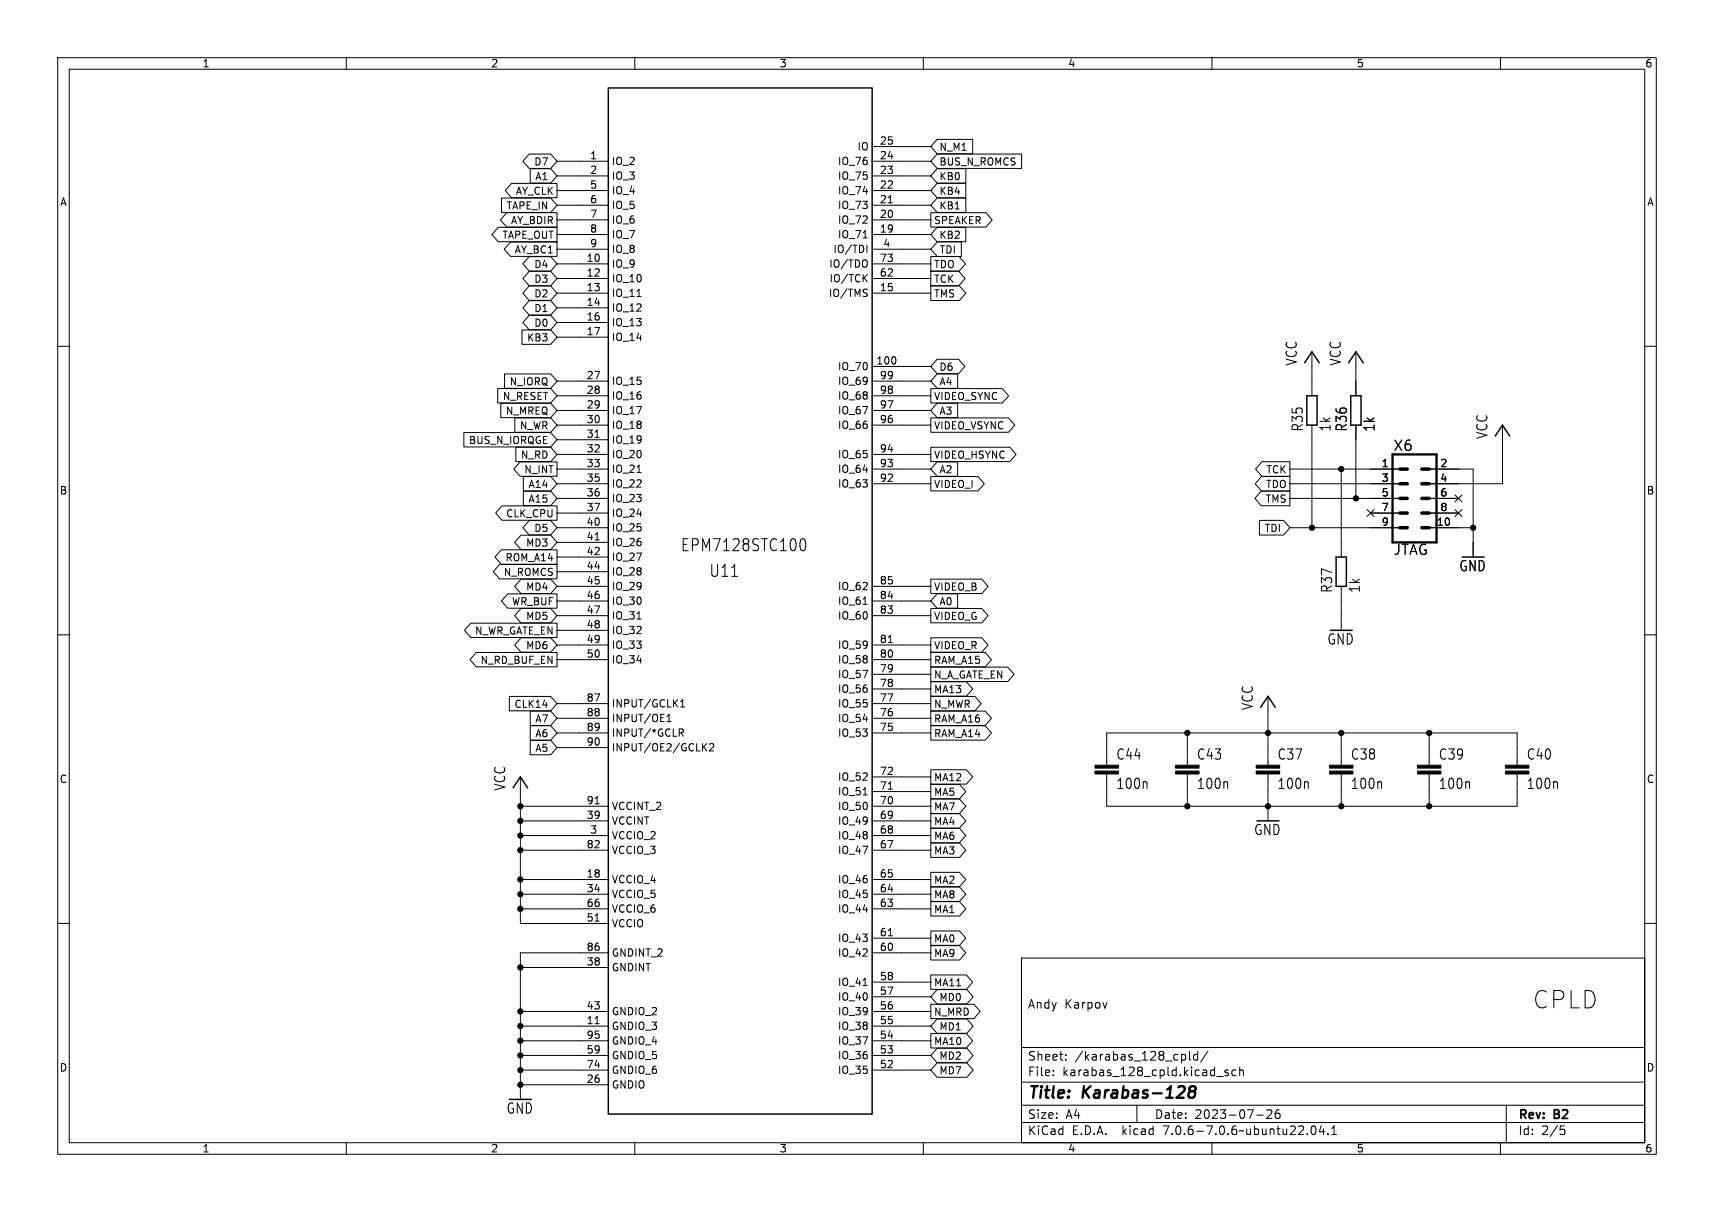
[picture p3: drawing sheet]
<svg xmlns="http://www.w3.org/2000/svg" width="297mm" height="210mm" viewBox="0 0 297 210" stroke-linecap="round" stroke-linejoin="round" font-family="sans-serif">
<g fill="none" stroke="#000" stroke-width=".17">
<path d="M10 10h277v190h-277zM12 12h273v186h-273zM60 10v2M110 10v2M160 10v2M210 10v2M260 10v2M86.3 39.4h10.2v2.5h-10.2l-1.1-1.3zM86.9 34.3h8.5l1.1 1.3-1.1 1.2h-8.5zM87.8 36.9h8.7v2.4h-8.7l-1.1-1.2zM88.6 31.8h7.9v2.5h-7.9l-1.1-1.3zM91.7 26.7h3.7l1.1 1.2-1.1 1.3h-3.7l-1.1-1.3z"/>
<path d="M91.9 29.2h3.5l1.1 1.3-1.1 1.2h-3.5zM96.5 27.9h8.9M96.5 30.5h8.9M96.5 38.1h8.9M96.5 35.6h8.9M96.5 33h8.9M151.1 27.9h10.2M151.1 30.5h10.2M151.1 38.1h10.2M151.1 35.6h10.2M151.1 33h10.2M151.1 25.4h10.2"/>
<path d="M153.9 35.1h.7M161.3 36.9h9.5l1.1 1.2-1.1 1.2h-9.5zM162.4 34.3h5v2.5h-5l-1.1-1.2zM162.4 39.4h5v2.5h-5l-1.1-1.3zM162.4 31.8h5v2.5h-5l-1.1-1.3zM162.4 29.2h5v2.5h-5l-1.1-1.2zM162.4 24.2h6.1v2.4h-6.1l-1.1-1.2zM162.4 26.7h14.6v2.5h-14.6l-1.1-1.3zM10 60h2M88.5 41.9h8v2.5h-8l-1.1-1.2zM90.4 57.2h5l1.1 1.2-1.1 1.3h-5zM91.7 54.6h3.7l1.1 1.3-1.1 1.2h-3.7l-1.1-1.2z"/>
<path d="M91.7 49.6h3.7l1.1 1.2-1.1 1.2h-3.7l-1.1-1.2zM91.7 52.1h3.7l1.1 1.2-1.1 1.3h-3.7l-1.1-1.3zM91.7 44.5h3.7l1.1 1.2-1.1 1.3h-3.7l-1.1-1.3zM91.7 47h3.7l1.1 1.3-1.1 1.2h-3.7l-1.1-1.2zM96.5 45.7h8.9M96.5 48.3h8.9M96.5 50.8h8.9M96.5 53.3h8.9M96.5 55.9h8.9M96.5 58.4h8.9M96.5 40.6h8.9M96.5 43.2h8.9"/>
<path d="M110.4 51.4h.7M149.6 41.2h.7M149.7 48.1l.6 .7M150 50.8l.3 .2-.3 .4M150.1 50.1l.2 .1M150.2 45.2v.9M150.2 42.5v1.3M150.3 47.6l-.7 .7M151.1 45.7h10.2M151.1 48.3h10.2M151.1 50.8h10.2M151.1 40.6h10.2"/>
<path d="M151.1 43.2h10.2M161.3 44.4h4.9l1.1 1.3-1.1 1.3h-4.9zM161.3 49.5h5l1.1 1.3-1.1 1.3h-5zM161.3 47h4.8l1.1 1.3-1.1 1.2h-4.8zM162.4 41.9h4.2v2.6h-4.2l-1.1-1.3zM285 60h2M80.4 75h15l1.1 1.2-1.1 1.2h-15zM86.2 67.3h9.2l1.1 1.3-1.1 1.2h-9.2zM86.8 69.9h8.6l1.1 1.2-1.1 1.3h-8.6zM87.4 64.8h8l1.1 1.2-1.1 1.3h-8zM89.2 72.4h6.2l1.1 1.3-1.1 1.2h-6.2zM89.4 77.5h6l1.1 1.2-1.1 1.3h-6z"/>
<path d="M96.5 66h8.9M96.5 68.6h8.9M96.5 71.1h8.9M96.5 73.7h8.9M96.5 76.2h8.9M96.5 78.7h8.9M103.1 75.8h.7M151.1 63.5h10.2M151.1 66h10.2M151.1 68.6h10.2M151.1 71.1h10.2M151.1 73.7h10.2"/>
<path d="M151.1 78.7h10.2M161.3 67.3h12.4l1.1 1.3-1.1 1.2h-12.4zM161.3 77.5h13.7l1.1 1.2-1.1 1.3h-13.7zM161.3 72.4h13.4l1.1 1.3-1.1 1.2h-13.4zM162.4 69.9h3.5v2.5h-3.5l-1.1-1.3zM162.4 62.3h3.7l1.1 1.2-1.1 1.2h-3.7l-1.1-1.2zM162.4 64.8h3.5v2.5h-3.5l-1.1-1.3zM227.3 61v7.6M227.3 73.7v17.7M234.9 61v7.6M234.9 73.7v12.7M260.3 73.7v10.1h-12.7"/>
<path d="M86.6 97.8h9.9v2.5h-9.9l-1.1-1.2zM86.9 95.3h9.6v2.5h-9.6l-1.1-1.3zM87 87.7h9.5v2.4h-9.5l-1.1-1.2zM90.1 80h6.4v2.5h-6.4l-1.1-1.2zM90.3 92.7h5.1l1.1 1.3-1.1 1.2h-5.1l-1.1-1.2zM90.7 85.1h4.7l1.1 1.3-1.1 1.2h-4.7zM90.7 82.6h4.7l1.1 1.2-1.1 1.3h-4.7zM91.7 90.2h3.7l1.1 1.2-1.1 1.3h-3.7l-1.1-1.3zM96.5 81.3h8.9M96.5 83.8h8.9M96.5 86.4h8.9M96.5 88.9h8.9"/>
<path d="M96.5 91.4h8.9M96.5 94h8.9M96.5 96.5h8.9M96.5 99.1h8.9M103.1 93.6h.7M110.4 81.9h.7M138.7 93.7a.42 .42 0 0 1 .4-.4 .42 .42 0 0 1 .4 .4 1.33 1.33 0 0 1-.3 1.7l-.3-.1-.2-.3M151.1 81.3h10.2M151.1 83.8h10.2M161.3 82.6h8.2l1.1 1.2-1.1 1.3h-8.2zM162.4 80h3.5v2.5h-3.5l-1.1-1.2zM218.2 90.2h4.2l1.1 1.2-1.1 1.3h-4.2z"/>
<path d="M218.6 85.1h4.9v2.5h-4.9l-1.2-1.2zM218.6 82.5h4.9v2.6h-4.9l-1.1-1.3zM218.7 80h4.8v2.6h-4.8l-1.1-1.3zM223.5 81.3h19.1M223.5 83.8h19.1M223.5 86.4h19.1M223.5 91.4h19.1M232.4 81.3v15.2M236.9 88.3l1.2 1.2M237.5 88.9h5.1M238.1 88.3l-1.2 1.2M247.6 81.3h7.7v15.2"/>
<path d="M247.6 86.4h5.1M247.6 88.9h5.1M247.6 91.4h7.7M252.1 88.3l1.2 1.2M252.1 85.8l1.2 1.2M253.3 88.3l-1.2 1.2M253.3 85.8l-1.2 1.2M10 110h2M81.6 108h14.9v2.5h-14.9l-1.1-1.3zM82.5 113.1h14v2.4h-14l-1.1-1.2zM88 102.9h8.5v2.5h-8.5l-1.1-1.3zM90.3 100.4h5.1l1.1 1.2-1.1 1.2h-5.1l-1.1-1.2z"/>
<path d="M90.3 105.4h5.1l1.1 1.3-1.1 1.2h-5.1l-1.1-1.2zM90.3 110.5h5.1l1.1 1.3-1.1 1.2h-5.1l-1.1-1.2zM96.5 101.6h8.9M96.5 104.1h8.9M96.5 106.7h8.9M96.5 109.2h8.9M96.5 111.8h8.9M96.5 114.3h8.9M110.4 107.3h.7M149.6 104.7h.7M151.1 101.6h10.2M151.1 104.1h10.2"/>
<path d="M151.1 106.7h10.2M151.1 111.8h10.2M151.1 114.3h10.2M151.1 119.4h10.2M151.1 116.8h10.2M153.9 111.3h.7M161.3 115.6h13.3l1.1 1.2-1.1 1.3h-13.3zM161.3 100.4h8.8l1.1 1.2-1.1 1.2h-8.8zM161.3 118.1h6.2l1 1.3-1 1.2h-6.2zM161.3 110.5h8.8l1.1 1.3-1.1 1.2h-8.8zM161.3 113.1h9.4l1.1 1.2-1.1 1.2h-9.4zM161.3 105.4h8.8l1.1 1.3-1.1 1.2h-8.8z"/>
<path d="M162.4 102.9h3.5v2.5h-3.5l-1.1-1.3zM232.4 101.6v7.6M285 110h2M88.3 120.7h7.1l1.1 1.2-1.1 1.3h-7.1zM90.2 134.6v25.4h15.2M90.2 139.7h15.2M91.9 123.2h3.5l1.1 1.3-1.1 1.2h-3.5zM91.9 125.8h3.5l1.1 1.2-1.1 1.2h-3.5zM91.9 128.3h3.5l1.1 1.2-1.1 1.3h-3.5zM96.5 127h8.9M96.5 124.5h8.9M96.5 121.9h8.9"/>
<path d="M96.5 129.5h8.9M103.1 139.3h.7M115.6 125h.7M115.6 124.1l.3-.3v1.2M117.7 126.3h.5l.2 .3-.1 .3-.6 .1M117.9 122.5h.8M117.9 121.6l.4-.4v1.3M118 127l.4 .6M121.9 129.4l.6 .7M122.5 128.8l-.8 .8M123 129l.4-.2 .3 .4-.8 .9h.8M149.6 137.7h.7"/>
<path d="M151.1 139.7h10.2M151.1 137.2h10.2M151.1 134.6h10.2M151.1 127h10.2M151.1 124.5h10.2M151.1 121.9h10.2M153.9 136.7h.7M161.3 138.5h5l1.1 1.2-1.1 1.2h-5zM161.3 123.2h9.4l1.1 1.3-1.1 1.2h-9.4zM161.3 125.8h9.4l1.1 1.2-1.1 1.2h-9.4zM161.3 120.7h7.6l1.1 1.2-1.1 1.3h-7.6zM161.3 135.9h5l1.1 1.3-1.1 1.2h-5z"/>
<path d="M161.3 133.4h6.2l1 1.2-1 1.3h-6.2zM191.8 134.1v5.6h71.1v-5.6M191.8 132.6v-5.6h71.1v5.6M205.7 127v5.6M205.7 134.1v5.6M219.7 120.7v11.9M219.7 134.1v8.1M232.4 127v5.6M232.4 134.1v5.6M247.6 127v5.6M247.6 134.1v5.6M10 160h2"/>
<path d="M90.2 152.4h15.2M90.2 144.8h15.2M90.2 154.9h15.2M90.2 142.2h15.2M90.2 157.5h15.2M90.2 147.3h15.2M103.1 159.6h.7M151.1 152.4h10.2M151.1 144.8h10.2M151.1 154.9h10.2M151.1 142.2h10.2M151.1 157.5h10.2"/>
<path d="M151.1 147.3h10.2M161.3 153.7h5l1.1 1.2-1.1 1.3h-5zM161.3 156.2h5l1.1 1.3-1.1 1.2h-5zM161.3 146.1h5l1.1 1.2-1.1 1.3h-5zM161.3 141h5l1.1 1.2-1.1 1.3h-5zM161.3 143.5h5l1.1 1.3-1.1 1.2h-5zM161.3 151.2h5l1.1 1.2-1.1 1.2h-5zM285 160h2M90.2 177.8h15.2M90.2 167.6h15.2M90.2 175.3h15.2M103.1 177.4h.7"/>
<path d="M105.4 165.1h-15.2v25.4M149.6 170.8h.7M151.1 177.8h10.2M151.1 175.3h10.2M151.1 172.7h10.2M151.1 170.2h10.2M151.1 165.1h10.2M151.1 162.6h10.2M153.9 162.1h.7M161.3 174h7.5l1.1 1.3-1.1 1.2h-7.5zM161.3 179.1h6.2l1 1.2-1 1.3h-6.2zM161.3 168.9h6.2l1 1.3-1 1.2h-6.2z"/>
<path d="M161.3 161.3h5l1.1 1.3-1.1 1.2h-5zM161.3 163.9h5l1.1 1.2-1.1 1.2h-5zM162.4 171.5h5.1l1.1 1.2-1.1 1.3h-5.1l-1.1-1.3zM162.4 176.6h5.1l1.1 1.2-1.1 1.2h-5.1l-1.1-1.2zM177 166h108v32h-108zM191.8 173.7l-.3 1M60 198v2M90.2 185.4h15.2M90.2 188h15.2M90.2 182.9h15.2M90.2 180.3h15.2M110 198v2"/>
<path d="M151.1 185.4h10.2M151.1 182.9h10.2M151.1 180.3h10.2M160 198v2M162.4 184.2h5.1l1.1 1.2-1.1 1.3h-5.1l-1.1-1.3zM162.4 181.6h5.1l1.1 1.3-1.1 1.2h-5.1l-1.1-1.2zM177 194.5h108M177 191.5h108M177 187.5h108M177 181.5h108M182.5 186.3v.1M182.5 185.5v.1"/>
<path d="M184.7 183.6v.1M184.7 182.8v.1M197 191.5v3M205.2 182.7l.3 .3v.4l-.3 .3M206.1 182.2v1.3l.2 .2M207.5 182.8l-.4-.1-.3 .3v.4l.2 .2h.5M207.5 182.2v1.5M209.3 182.1l-1.3 2M210 198v2M210.8 186.5h1.2M212.8 185.5l-.3-.1-.3 .2 .1 .2 .5 .2v.3h-.6M214.2 185.5l-.5-.1-.2 .3v.4l.1 .2h.6"/>
<path d="M214.8 185.5l.2-.1 .4 .1 .1 .9M214.8 184.9v1.5M217.7 193.2h1.2M219.5 192.4l.6-.1 .2 .1 .1 .3-.9 1.1h.9M221.7 192.3a.59 .59 0 0 0-.7 .6v.6l.1 .2 .4 .1 .2-.1 .1-.5-.1-.3h-.5l-.2 .3M227.3 195.2l.2-.1a.81 .81 0 0 1 .6 .6 .81 .81 0 0 1-.3 .8l-.1 .1a.81 .81 0 0 1-.4-1.4zM229 195l-.4 1.1h.9M229.3 195.6v1M230.1 196.5v.1M230.7 196.6h.9M230.7 195.5l.5-.4v1.5M260 198v2"/>
<path d="M261 191.5v6.5M270.4 195.1h.7M270.5 195.7h.4l.3 .3-.2 .5-.5 .1"/>
</g>
<path d="M206.4 189.1l-.3-.2v-.3a.64 .64 0 0 1 1-.2 .44 .44 0 0 1-.3 .7M206.4 189.1a.65 .65 0 0 0-.3 1 .65 .65 0 0 0 .8-.1 .65 .65 0 0 0 .1-.8l-.2-.1M206.4 189.1h.4" fill="none" stroke="#000" stroke-width=".4"/>
<g fill="#000" stroke="#000" stroke-width=".17">
<path d="M189.7 133.6h4.1v.5h-4.1zM189.7 132.6h4.1v.5h-4.1zM203.7 133.6h4.1v.5h-4.1zM203.7 132.6h4.1v.5h-4.1zM217.7 133.6h4v.5h-4zM217.7 132.6h4v.5h-4zM230.4 133.6h4v.5h-4zM230.4 132.6h4v.5h-4zM245.6 133.6h4.1v.5h-4.1zM245.6 132.6h4.1v.5h-4.1zM260.9 133.6h4v.5h-4zM260.9 132.6h4v.5h-4z"/>
<circle cx="227.3" cy="91.4" r=".46"/>
<circle cx="232.4" cy="81.3" r=".46"/>
<circle cx="234.9" cy="86.4" r=".46"/>
<circle cx="255.3" cy="91.4" r=".46"/>
<circle cx="90.2" cy="139.7" r=".46"/>
<circle cx="205.7" cy="127" r=".46"/>
<circle cx="205.7" cy="139.7" r=".46"/>
<circle cx="219.7" cy="139.7" r=".46"/>
<circle cx="219.7" cy="127" r=".46"/>
<circle cx="232.4" cy="139.7" r=".46"/>
<circle cx="232.4" cy="127" r=".46"/>
<circle cx="247.6" cy="127" r=".46"/>
<circle cx="247.6" cy="139.7" r=".46"/>
<circle cx="90.2" cy="152.4" r=".46"/>
<circle cx="90.2" cy="142.2" r=".46"/>
<circle cx="90.2" cy="157.5" r=".46"/>
<circle cx="90.2" cy="144.8" r=".46"/>
<circle cx="90.2" cy="147.3" r=".46"/>
<circle cx="90.2" cy="154.9" r=".46"/>
<circle cx="90.2" cy="175.3" r=".46"/>
<circle cx="90.2" cy="177.8" r=".46"/>
<circle cx="90.2" cy="167.6" r=".46"/>
<circle cx="90.2" cy="182.9" r=".46"/>
<circle cx="90.2" cy="180.3" r=".46"/>
<circle cx="90.2" cy="188" r=".46"/>
<circle cx="90.2" cy="185.4" r=".46"/>
</g>
<path d="M105.4 15.2h45.7v177.8h-45.7zM226.1 62.9l1.2-1.9 1.3 1.9M226.4 68.6h1.8v5.1h-1.8zM233.7 62.9l1.2-1.9 1.3 1.9M234.1 68.6h1.7v5.1h-1.7zM259.1 75.6l1.2-1.9 1.3 1.9M231.5 96.5h1.8v5.1h-1.8zM88.9 136.5l1.3-1.9 1.2 1.9M218.4 122.6l1.3-1.9 1.3 1.9" fill="none" stroke="#000" stroke-width=".25"/>
<path d="M241.3 78.7h7.6v15.3h-7.6z" fill="none" stroke="#000" stroke-width=".41"/>
<path d="M242.6 91.4h1.2M242.6 88.9h1.2M242.6 86.4h1.2M242.6 83.8h1.2M242.6 81.3h1.2M246.4 91.4h1.2M246.4 88.9h1.2M246.4 86.4h1.2M246.4 83.8h1.2M246.4 81.3h1.2" fill="none" stroke="#000" stroke-width=".61"/>
<text font-size="4.2" x="265.4" y="175">CPLD</text>
<g font-size="2.9">
<text x="117.9" y="95.7">EPM7128STC100</text>
<text x="122.9" y="100.2">U11</text>
</g>
<g font-size="2.8">
<text x="178" y="190.9">Title:</text>
<text x="187.7" y="190.9">Karabas-128</text>
</g>
<g font-size="2.5">
<text x="224.9" y="63.4" transform="rotate(-90 224.9 63.4)">VCC</text>
<text x="232.6" y="63.4" transform="rotate(-90 232.6 63.4)">VCC</text>
<text x="226" y="74.9" transform="rotate(-90 226 74.9)">R35</text>
<text x="230.8" y="74.9" transform="rotate(-90 230.8 74.9)">1k</text>
<text x="233.6" y="74.9" transform="rotate(-90 233.6 74.9)">R36</text>
<text x="238.4" y="74.9" transform="rotate(-90 238.4 74.9)">1k</text>
<text x="258" y="76.1" transform="rotate(-90 258 76.1)">VCC</text>
<text x="241.4" y="78.3">X6</text>
<text x="241.4" y="96.4">JTAG</text>
<text x="252.8" y="99.2">GND</text>
<text x="231.1" y="102.8" transform="rotate(-90 231.1 102.8)">R37</text>
<text x="235.9" y="102.8" transform="rotate(-90 235.9 102.8)">1k</text>
<text x="229.9" y="111.9">GND</text>
<text x="217.3" y="123.1" transform="rotate(-90 217.3 123.1)">VCC</text>
<text x="193.3" y="131.8">C44</text>
<text x="207.3" y="131.8">C43</text>
<text x="221.3" y="131.8">C37</text>
<text x="234" y="131.8">C38</text>
<text x="249.2" y="131.8">C39</text>
<text x="264.5" y="131.8">C40</text>
<text x="87.8" y="137.1" transform="rotate(-90 87.8 137.1)">VCC</text>
<text x="193.3" y="136.9">100n</text>
<text x="207.3" y="136.9">100n</text>
<text x="221.3" y="136.9">100n</text>
<text x="234" y="136.9">100n</text>
<text x="249.2" y="136.9">100n</text>
<text x="264.5" y="136.9">100n</text>
<text x="217.2" y="144.9">GND</text>
<text x="87.7" y="193.2">GND</text>
</g>
<g font-size="2.1">
<text x="178" y="175">Andy</text>
<text x="184.4" y="175">Karpov</text>
<text x="178" y="184">Sheet:</text>
<text x="186.2" y="184">/karabas_128_cpld/</text>
<text x="178" y="186.7">File:</text>
<text x="184.1" y="186.7">karabas_128_cpld.kicad_sch</text>
<text x="178" y="196.9">KiCad</text>
<text x="178" y="194.1">Size:</text>
<text x="184.7" y="194.1">A4</text>
<text x="185.7" y="196.9">E.D.A.</text>
<text x="194.6" y="196.9">kicad</text>
<text x="200" y="194.1">Date:</text>
<text x="201.8" y="196.9">7.0.6-7.0.6~ubuntu22.04.1</text>
<text x="207" y="194.1">2023-07-26</text>
<text x="263" y="194.3">Rev:</text>
<text x="263" y="196.9">Id:</text>
<text x="267.1" y="196.9">2/5</text>
<text x="269.4" y="194.3">B2</text>
</g>
<g font-size="1.8">
<text x="35" y="11.9">1</text>
<text x="85" y="11.9">2</text>
<text x="135" y="11.9">3</text>
<text x="185" y="11.9">4</text>
<text x="235" y="11.9">5</text>
<text x="285" y="11.9">6</text>
<text x="102.2" y="27.7">1</text>
<text x="105.9" y="28.8">IO_2</text>
<text x="145.1" y="28.8">IO_76</text>
<text x="148.5" y="26.3">IO</text>
<text x="152.4" y="27.7">24</text>
<text x="152.4" y="25.1">25</text>
<text x="10.3" y="35.9">A</text>
<text x="102.2" y="30.2">2</text>
<text x="102.2" y="32.8">5</text>
<text x="102.2" y="35.3">6</text>
<text x="105.9" y="31.3">IO_3</text>
<text x="105.9" y="33.9">IO_4</text>
<text x="145.1" y="33.9">IO_74</text>
<text x="145.1" y="31.3">IO_75</text>
<text x="152.4" y="35.3">21</text>
<text x="152.4" y="32.8">22</text>
<text x="152.4" y="30.2">23</text>
<text x="285.3" y="35.9">A</text>
<text x="102.2" y="37.8">7</text>
<text x="102.2" y="40.4">8</text>
<text x="105.9" y="36.4">IO_5</text>
<text x="105.9" y="39">IO_6</text>
<text x="105.9" y="41.5">IO_7</text>
<text x="145.1" y="41.5">IO_71</text>
<text x="145.1" y="39">IO_72</text>
<text x="145.1" y="36.4">IO_73</text>
<text x="152.4" y="40.4">19</text>
<text x="152.4" y="37.8">20</text>
<text x="101.6" y="45.5">10</text>
<text x="102.2" y="42.9">9</text>
<text x="105.9" y="46.6">IO_9</text>
<text x="105.9" y="44">IO_8</text>
<text x="143.6" y="46.6">IO/TDO</text>
<text x="144.3" y="44">IO/TDI</text>
<text x="152.4" y="45.5">73</text>
<text x="153" y="42.9">4</text>
<text x="161.8" y="46.7">TDO</text>
<text x="162.7" y="44.1">TDI</text>
<text x="101.6" y="48">12</text>
<text x="101.6" y="50.5">13</text>
<text x="101.6" y="53.1">14</text>
<text x="105.9" y="49.1">IO_10</text>
<text x="105.9" y="51.7">IO_11</text>
<text x="143.5" y="51.7">IO/TMS</text>
<text x="143.6" y="49.1">IO/TCK</text>
<text x="152.4" y="50.5">15</text>
<text x="152.4" y="48">62</text>
<text x="161.8" y="51.8">TMS</text>
<text x="161.8" y="49.2">TCK</text>
<text x="101.6" y="55.6">16</text>
<text x="101.6" y="58.2">17</text>
<text x="105.9" y="54.2">IO_12</text>
<text x="105.9" y="56.7">IO_13</text>
<text x="105.9" y="59.3">IO_14</text>
<text x="101.6" y="65.8">27</text>
<text x="145.1" y="64.4">IO_70</text>
<text x="151.8" y="63.2">100</text>
<text x="152.4" y="65.8">99</text>
<text x="101.6" y="68.3">28</text>
<text x="101.6" y="70.9">29</text>
<text x="105.9" y="66.9">IO_15</text>
<text x="105.9" y="69.4">IO_16</text>
<text x="105.9" y="72">IO_17</text>
<text x="145.1" y="72">IO_67</text>
<text x="145.1" y="69.4">IO_68</text>
<text x="145.1" y="66.9">IO_69</text>
<text x="152.4" y="70.9">97</text>
<text x="152.4" y="68.3">98</text>
<text x="101.6" y="73.4">30</text>
<text x="101.6" y="75.9">31</text>
<text x="105.9" y="74.5">IO_18</text>
<text x="105.9" y="77.1">IO_19</text>
<text x="145.1" y="74.5">IO_66</text>
<text x="152.4" y="73.4">96</text>
<text x="101.6" y="78.5">32</text>
<text x="101.6" y="81">33</text>
<text x="101.6" y="83.6">35</text>
<text x="105.9" y="79.6">IO_20</text>
<text x="105.9" y="82.1">IO_21</text>
<text x="145.1" y="82.1">IO_64</text>
<text x="145.1" y="79.6">IO_65</text>
<text x="152.4" y="83.6">92</text>
<text x="152.4" y="81">93</text>
<text x="152.4" y="78.5">94</text>
<text x="219.3" y="82.2">TCK</text>
<text x="239.3" y="81">1</text>
<text x="239.3" y="83.6">3</text>
<text x="249.5" y="81">2</text>
<text x="249.5" y="83.6">4</text>
<text x="10.3" y="85.9">B</text>
<text x="101.6" y="86.1">36</text>
<text x="101.6" y="88.6">37</text>
<text x="105.9" y="84.7">IO_22</text>
<text x="105.9" y="87.2">IO_23</text>
<text x="105.9" y="89.8">IO_24</text>
<text x="145.1" y="84.7">IO_63</text>
<text x="219.2" y="87.3">TMS</text>
<text x="219.3" y="84.8">TDO</text>
<text x="239.3" y="86.1">5</text>
<text x="239.3" y="88.6">7</text>
<text x="249.5" y="86.1">6</text>
<text x="249.5" y="88.6">8</text>
<text x="285.3" y="85.9">B</text>
<text x="101.6" y="91.2">40</text>
<text x="101.6" y="93.7">41</text>
<text x="105.9" y="92.3">IO_25</text>
<text x="105.9" y="94.8">IO_26</text>
<text x="219" y="92.4">TDI</text>
<text x="239.3" y="91.2">9</text>
<text x="248.9" y="91.2">10</text>
<text x="101.6" y="96.3">42</text>
<text x="101.6" y="98.8">44</text>
<text x="101.6" y="101.3">45</text>
<text x="105.9" y="97.4">IO_27</text>
<text x="105.9" y="99.9">IO_28</text>
<text x="152.4" y="101.3">85</text>
<text x="101.6" y="103.9">46</text>
<text x="101.6" y="106.4">47</text>
<text x="105.9" y="102.5">IO_29</text>
<text x="105.9" y="105">IO_30</text>
<text x="105.9" y="107.5">IO_31</text>
<text x="145.1" y="107.5">IO_60</text>
<text x="145.1" y="105">IO_61</text>
<text x="145.1" y="102.5">IO_62</text>
<text x="152.4" y="106.4">83</text>
<text x="152.4" y="103.9">84</text>
<text x="101.6" y="109">48</text>
<text x="101.6" y="111.5">49</text>
<text x="105.9" y="110.1">IO_32</text>
<text x="105.9" y="112.6">IO_33</text>
<text x="145.1" y="112.6">IO_59</text>
<text x="152.4" y="111.5">81</text>
<text x="101.6" y="114">50</text>
<text x="105.9" y="115.2">IO_34</text>
<text x="145.1" y="117.7">IO_57</text>
<text x="145.1" y="115.2">IO_58</text>
<text x="152.4" y="119.1">78</text>
<text x="152.4" y="116.6">79</text>
<text x="152.4" y="114">80</text>
<text x="101.6" y="121.7">87</text>
<text x="101.6" y="124.2">88</text>
<text x="105.9" y="122.8">INPUT/GCLK1</text>
<text x="105.9" y="125.3">INPUT/OE1</text>
<text x="145.1" y="125.3">IO_54</text>
<text x="145.1" y="122.8">IO_55</text>
<text x="145.1" y="120.2">IO_56</text>
<text x="152.4" y="124.2">76</text>
<text x="152.4" y="121.7">77</text>
<text x="101.6" y="126.7">89</text>
<text x="101.6" y="129.3">90</text>
<text x="105.9" y="127.9">INPUT/*GCLR</text>
<text x="105.9" y="130.4">INPUT/OE2/GCLK2</text>
<text x="145.1" y="127.9">IO_53</text>
<text x="152.4" y="126.7">75</text>
<text x="10.3" y="135.9">C</text>
<text x="145.1" y="135.5">IO_52</text>
<text x="152.4" y="136.9">71</text>
<text x="152.4" y="134.4">72</text>
<text x="285.3" y="135.9">C</text>
<text x="101.6" y="142">39</text>
<text x="101.6" y="139.4">91</text>
<text x="105.9" y="143.1">VCCINT</text>
<text x="105.9" y="140.6">VCCINT_2</text>
<text x="145.1" y="143.1">IO_49</text>
<text x="145.1" y="140.6">IO_50</text>
<text x="145.1" y="138">IO_51</text>
<text x="152.4" y="142">69</text>
<text x="152.4" y="139.4">70</text>
<text x="101.6" y="147.1">82</text>
<text x="102.2" y="144.5">3</text>
<text x="105.9" y="145.6">VCCIO_2</text>
<text x="105.9" y="148.2">VCCIO_3</text>
<text x="145.1" y="148.2">IO_47</text>
<text x="145.1" y="145.6">IO_48</text>
<text x="152.4" y="147.1">67</text>
<text x="152.4" y="144.5">68</text>
<text x="101.6" y="152.1">18</text>
<text x="101.6" y="154.7">34</text>
<text x="105.9" y="153.3">VCCIO_4</text>
<text x="105.9" y="155.8">VCCIO_5</text>
<text x="145.1" y="155.8">IO_45</text>
<text x="145.1" y="153.3">IO_46</text>
<text x="152.4" y="154.7">64</text>
<text x="152.4" y="152.1">65</text>
<text x="101.6" y="159.8">51</text>
<text x="101.6" y="157.2">66</text>
<text x="105.9" y="160.9">VCCIO</text>
<text x="105.9" y="158.3">VCCIO_6</text>
<text x="145.1" y="158.3">IO_44</text>
<text x="152.4" y="157.2">63</text>
<text x="101.6" y="167.4">38</text>
<text x="101.6" y="164.8">86</text>
<text x="105.9" y="166">GNDINT_2</text>
<text x="145.1" y="166">IO_42</text>
<text x="145.1" y="163.4">IO_43</text>
<text x="152.4" y="164.8">60</text>
<text x="152.4" y="162.3">61</text>
<text x="105.9" y="168.5">GNDINT</text>
<text x="145.1" y="173.6">IO_40</text>
<text x="145.1" y="171">IO_41</text>
<text x="152.4" y="172.5">57</text>
<text x="152.4" y="169.9">58</text>
<text x="101.6" y="177.5">11</text>
<text x="101.6" y="175">43</text>
<text x="105.9" y="178.7">GNDIO_3</text>
<text x="105.9" y="176.1">GNDIO_2</text>
<text x="145.1" y="178.7">IO_38</text>
<text x="145.1" y="176.1">IO_39</text>
<text x="152.4" y="177.5">55</text>
<text x="152.4" y="175">56</text>
<text x="10.3" y="185.9">D</text>
<text x="101.6" y="182.6">59</text>
<text x="101.6" y="185.2">74</text>
<text x="101.6" y="180.1">95</text>
<text x="105.9" y="183.7">GNDIO_5</text>
<text x="105.9" y="181.2">GNDIO_4</text>
<text x="145.1" y="183.7">IO_36</text>
<text x="145.1" y="181.2">IO_37</text>
<text x="152.4" y="185.2">52</text>
<text x="152.4" y="182.6">53</text>
<text x="152.4" y="180.1">54</text>
<text x="285.3" y="185.9">D</text>
<text x="101.6" y="187.7">26</text>
<text x="105.9" y="188.8">GNDIO</text>
<text x="105.9" y="186.3">GNDIO_6</text>
<text x="145.1" y="186.3">IO_35</text>
<text x="35" y="199.9">1</text>
<text x="85" y="199.9">2</text>
<text x="135" y="199.9">3</text>
<text x="185" y="199.9">4</text>
<text x="235" y="199.9">5</text>
<text x="285" y="199.9">6</text>
</g>
<g font-size="1.7">
<text x="92.5" y="28.9">D7</text>
<text x="162.7" y="26.3">N_M1</text>
<text x="162.7" y="28.9">BUS_N_ROMCS</text>
<text x="89.3" y="34">AY_CLK</text>
<text x="92.7" y="31.4">A1</text>
<text x="162.7" y="34">KB4</text>
<text x="162.7" y="31.4">KB0</text>
<text x="87" y="41.6">TAPE_OUT</text>
<text x="87.7" y="36.5">TAPE_IN</text>
<text x="88.4" y="39">AY_BDIR</text>
<text x="161.8" y="39">SPEAKER</text>
<text x="162.7" y="36.5">KB1</text>
<text x="162.7" y="41.6">KB2</text>
<text x="89.1" y="44.1">AY_BC1</text>
<text x="92.5" y="46.7">D4</text>
<text x="92.5" y="51.7">D2</text>
<text x="92.5" y="49.2">D3</text>
<text x="91.2" y="59.4">KB3</text>
<text x="92.5" y="56.8">D0</text>
<text x="92.5" y="54.3">D1</text>
<text x="162.7" y="64.4">D6</text>
<text x="87" y="69.5">N_RESET</text>
<text x="88.2" y="67">N_IORQ</text>
<text x="161.8" y="69.5">VIDEO_SYNC</text>
<text x="162.7" y="67">A4</text>
<text x="81.2" y="77.1">BUS_N_IORQGE</text>
<text x="87.6" y="72.1">N_MREQ</text>
<text x="90" y="74.6">N_WR</text>
<text x="161.8" y="74.6">VIDEO_VSYNC</text>
<text x="162.7" y="72.1">A3</text>
<text x="90.2" y="79.7">N_RD</text>
<text x="90.7" y="82.2">N_INT</text>
<text x="161.8" y="79.7">VIDEO_HSYNC</text>
<text x="162.7" y="82.2">A2</text>
<text x="87.6" y="89.8">CLK_CPU</text>
<text x="91.5" y="87.3">A15</text>
<text x="91.5" y="84.8">A14</text>
<text x="161.8" y="84.8">VIDEO_I</text>
<text x="91.1" y="94.9">MD3</text>
<text x="92.5" y="92.4">D5</text>
<text x="87.2" y="100">N_ROMCS</text>
<text x="87.5" y="97.5">ROM_A14</text>
<text x="88.6" y="105.1">WR_BUF</text>
<text x="91.1" y="102.5">MD4</text>
<text x="91.1" y="107.6">MD5</text>
<text x="161.8" y="102.5">VIDEO_B</text>
<text x="161.8" y="107.6">VIDEO_G</text>
<text x="162.7" y="105.1">A0</text>
<text x="82.2" y="110.2">N_WR_GATE_EN</text>
<text x="91.1" y="112.7">MD6</text>
<text x="161.8" y="112.7">VIDEO_R</text>
<text x="83.2" y="115.2">N_RD_BUF_EN</text>
<text x="161.8" y="117.8">N_A_GATE_EN</text>
<text x="161.8" y="115.2">RAM_A15</text>
<text x="89" y="122.9">CLK14</text>
<text x="92.7" y="125.4">A7</text>
<text x="161.8" y="120.3">MA13</text>
<text x="161.8" y="125.4">RAM_A16</text>
<text x="161.8" y="122.9">N_MWR</text>
<text x="92.7" y="127.9">A6</text>
<text x="92.7" y="130.5">A5</text>
<text x="161.8" y="127.9">RAM_A14</text>
<text x="161.8" y="135.6">MA12</text>
<text x="161.8" y="143.2">MA4</text>
<text x="161.8" y="140.6">MA7</text>
<text x="161.8" y="138.1">MA5</text>
<text x="161.8" y="148.3">MA3</text>
<text x="161.8" y="145.7">MA6</text>
<text x="161.8" y="155.9">MA8</text>
<text x="161.8" y="153.3">MA2</text>
<text x="161.8" y="158.4">MA1</text>
<text x="161.8" y="163.5">MA0</text>
<text x="161.8" y="166">MA9</text>
<text x="161.8" y="171.1">MA11</text>
<text x="162.7" y="173.7">MD0</text>
<text x="161.8" y="176.2">N_MRD</text>
<text x="162.7" y="178.7">MD1</text>
<text x="161.8" y="181.3">MA10</text>
<text x="162.7" y="183.8">MD2</text>
<text x="162.7" y="186.4">MD7</text>
</g>
</svg>
